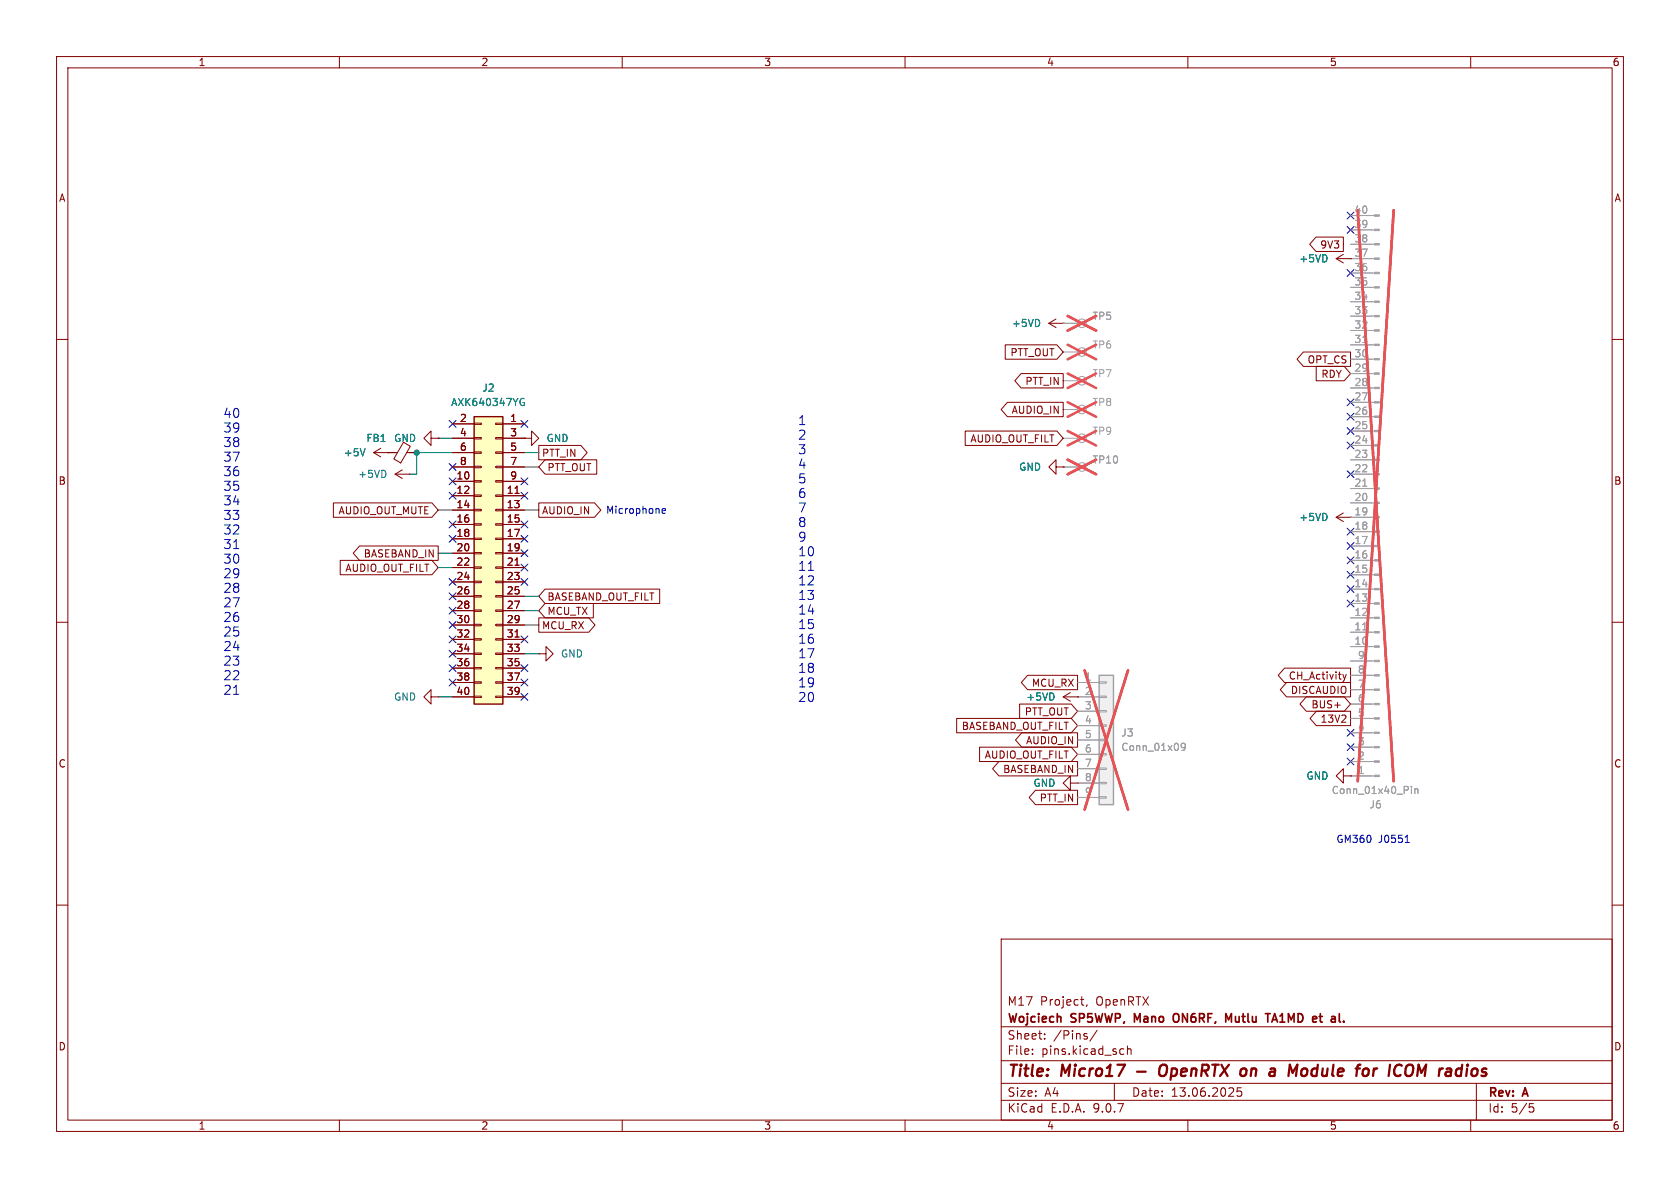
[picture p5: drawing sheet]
<svg xmlns="http://www.w3.org/2000/svg" width="297mm" height="210mm" viewBox="0 0 297 210" stroke-linecap="round" stroke-linejoin="round" font-family="sans-serif">
<g fill="none" stroke="#840000" stroke-width=".18">
<path d="M10 10h277v190h-277zM12 12h273v186h-273zM60 10v2M110 10v2M160 10v2M210 10v2M260 10v2M236.2 45.7l1.3 .8M236.2 45.7h2.6M237.5 45l-1.3 .7M238.8 45.7h.1M10 60h2"/>
<path d="M285 60h2M236.2 91.4l1.3 .8M236.2 91.4h2.6M237.5 90.7l-1.3 .7M238.8 91.4h.1M10 110h2M285 110h2M189.2 138.4v-1.2l-1.2 1.2 1.2 1.3v-1.3h1.3M190.5 138.4h.1M237.5 137.2v-1.3l-1.3 1.3 1.3 1.2v-1.2h1.3M238.8 137.2h.1M10 160h2"/>
<path d="M177 166h108v32h-108zM191 176.7h.6M191.5 177.7h.1M192.2 177.6l-.2 .3M285 160h2M60 198v2M110 198v2M160 198v2M177 194.5h108M177 191.5h108M177 187.5h108M177 181.5h108"/>
<path d="M182.5 186.3v.1M182.5 185.5v.1M184.7 183.6v.1M184.7 182.8v.1M192.2 183.3v.3M194 182.1l-1.3 2M197 191.5v3M198.2 185.4l.5 .1M198.7 186.3l-.5 .1M199.3 185.5l.2-.1 .4 .1 .1 .9M199.3 184.9v1.5M210 198v2"/>
<path d="M218.7 192.3v.7l.2-.1h.5l.1 .6-.3 .3-.5-.1M260 198v2M261 191.5v6.5M270.4 195.1h.7M270.5 195.7h.4l.3 .3-.2 .5-.5 .1"/>
</g>
<path d="M201 189.4h1.5M205.9 188.2a.77 .77 0 0 0-.9 .7l-.1 .6 .1 .4 .1 .2a.71 .71 0 0 0 1-.2M227.8 190.2l.2-2 .5 1.4 .9-1.4-.3 2M230.3 189a.5 .5 0 0 1 .8 .3v.5a.6 .6 0 0 1-.9 .3M242.9 188.9l-.2 1.3M243.5 188.9l-.4 .1-.3 .3M249.5 188.2l.1 .1a1.41 1.41 0 0 1-.2 1.8" fill="none" stroke="#840000" stroke-width=".4"/>
<path d="M208.2 179.3a.5 .5 0 0 0-.5-.1 .5 .5 0 0 0-.3 .5v.5a.5 .5 0 0 0 .3 .4 .5 .5 0 0 0 .5 0M216.7 179.2l.5 1.1 .5-1.1v1.5M201.1 180.3l-.5-1.1v1.5M224.8 180.7l.5-1.5 .5 1.5M225 180.3h.7" fill="none" stroke="#840000" stroke-width=".3"/>
<g fill="#a1a1a1" stroke="#a1a1a1" stroke-width=".18">
<path d="M243 137h.8v.3h-.8z"/>
<path d="M243 134.5h.8v.2h-.8z"/>
<path d="M243 132h.8v.2h-.8z"/>
<path d="M243 129.4h.8v.3h-.8z"/>
<path d="M243 126.9h.8v.2h-.8z"/>
<path d="M243 124.3h.8v.3h-.8z"/>
<path d="M243 121.8h.8v.2h-.8z"/>
<path d="M243 119.3h.8v.2h-.8z"/>
<path d="M243 116.7h.8v.3h-.8z"/>
<path d="M243 114.2h.8v.2h-.8z"/>
<path d="M243 111.6h.8v.3h-.8z"/>
<path d="M243 109.1h.8v.2h-.8z"/>
<path d="M243 106.6h.8v.2h-.8z"/>
<path d="M243 104h.8v.3h-.8z"/>
<path d="M243 101.5h.8v.2h-.8z"/>
<path d="M243 98.9h.8v.3h-.8z"/>
<path d="M243 96.4h.8v.2h-.8z"/>
<path d="M243 93.9h.8v.2h-.8z"/>
<path d="M243 91.3h.8v.3h-.8z"/>
<path d="M243 88.8h.8v.2h-.8z"/>
<path d="M243 86.2h.8v.3h-.8z"/>
<path d="M243 83.7h.8v.2h-.8z"/>
<path d="M243 81.2h.8v.2h-.8z"/>
<path d="M243 78.6h.8v.3h-.8z"/>
<path d="M243 76.1h.8v.2h-.8z"/>
<path d="M243 73.5h.8v.3h-.8z"/>
<path d="M243 71h.8v.2h-.8z"/>
<path d="M243 68.5h.8v.2h-.8z"/>
<path d="M243 65.9h.8v.3h-.8z"/>
<path d="M243 63.4h.8v.2h-.8z"/>
<path d="M243 60.8h.8v.3h-.8z"/>
<path d="M243 58.3h.8v.2h-.8z"/>
<path d="M243 55.8h.8v.2h-.8z"/>
<path d="M243 53.2h.8v.3h-.8z"/>
<path d="M243 50.7h.8v.2h-.8z"/>
<path d="M243 48.1h.8v.3h-.8z"/>
<path d="M243 45.6h.8v.2h-.8z"/>
<path d="M243 43.1h.8v.2h-.8z"/>
<path d="M243 40.5h.8v.3h-.8z"/>
<path d="M243 38h.8v.2h-.8z"/>
</g>
<g fill="none" stroke="#a1a1a1" stroke-width=".18">
<path d="M238.8 38.1h4.2M238.8 58.4h4.2M238.8 55.9h4.2M238.8 53.3h4.2M238.8 50.8h4.2M238.8 48.3h4.2M238.8 45.7h4.2M238.8 43.2h4.2M238.8 40.6h4.2M188 67.3h2.5M238.8 78.7h4.2M238.8 76.2h4.2"/>
<path d="M238.8 73.7h4.2M238.8 71.1h4.2M238.8 68.6h4.2M238.8 66h4.2M238.8 63.5h4.2M238.8 61h4.2M240.9 60.5h.7M188 82.6h2.5M238.8 99.1h4.2M238.8 96.5h4.2M238.8 94h4.2M238.8 91.4h4.2"/>
<path d="M238.8 88.9h4.2M238.8 86.4h4.2M238.8 83.8h4.2M238.8 81.3h4.2M240.9 85.9h.7M238.8 119.4h4.2M238.8 116.8h4.2M238.8 114.3h4.2M238.8 111.8h4.2M238.8 109.2h4.2M238.8 106.7h4.2M238.8 104.1h4.2"/>
<path d="M238.8 101.6h4.2M240.9 111.3h.7M238.8 137.2h4.2M238.8 134.6h4.2M238.8 132.1h4.2M238.8 129.5h4.2M238.8 127h4.2M238.8 124.5h4.2M238.8 121.9h4.2M249.5 139v.1M249.5 139.4v.9M250.1 139.4v.9"/>
<path d="M250.1 139.6l.2-.2 .3 .1 .1 .8"/>
<circle cx="191.3" cy="67.3" r=".76"/>
<circle cx="191.3" cy="82.5" r=".76"/>
</g>
<path d="M240 37.2l6.4 100.9M246.4 37.2l-6.4 100.9M188.7 66l5.1 2.6M193.8 66l-5.1 2.6M188.7 81.3l5.1 2.5M193.8 81.3l-5.1 2.5" fill="none" stroke="#e65255" stroke-width=".46"/>
<path d="M83.8 73.7h5.1v50.8h-5.1z" fill="#ffffc2"/>
<path d="M83.8 73.7h5.1v50.8h-5.1z" fill="none" stroke="#840000" stroke-width=".25"/>
<g fill="none" stroke="#840000" stroke-width=".18">
<path d="M185.4 57.2l1.3 .7M185.4 57.2h2.6M186.7 56.4l-1.3 .8M188 57.2h.1M67.3 79.2l-1.3 .8M76.2 77.5v-1.3l-1.3 1.3 1.3 1.2v-1.2h1.3M77.5 77.5h.1M80 74.9h3.8M80 77.5h3.8M83.8 74.8h1.3v.3h-1.3zM83.8 77.3h1.3v.3h-1.3zM83.8 79.9h1.3v.2h-1.3z"/>
<path d="M87.6 74.8h1.3v.3h-1.3zM87.6 77.3h1.3v.3h-1.3zM87.6 79.9h1.3v.2h-1.3zM88.9 74.9h3.8M88.9 77.5h3.8M92.7 77.5h1.3v-1.3l1.2 1.3-1.2 1.2v-1.2M92.7 77.5h.1M66 80h2.6M66 80l1.3 .8M68.6 80h.1M69.8 83.8l1.3 .8M69.8 83.8h2.6"/>
<path d="M71.1 83.1l-1.3 .7M72.4 83.8h.1M80 80h3.8M80 82.6h3.8M80 85.1h3.8M80 87.6h3.8M80 90.2h3.8M80 92.7h3.8M80 95.3h3.8M80 97.8h3.8M83.8 82.4h1.3v.3h-1.3zM83.8 85h1.3v.2h-1.3z"/>
<path d="M83.8 87.5h1.3v.3h-1.3zM83.8 90h1.3v.3h-1.3zM83.8 92.6h1.3v.2h-1.3zM83.8 95.1h1.3v.3h-1.3zM83.8 97.7h1.3v.2h-1.3zM87.6 82.4h1.3v.3h-1.3zM87.6 85h1.3v.2h-1.3zM87.6 87.5h1.3v.3h-1.3zM87.6 90h1.3v.3h-1.3zM87.6 92.6h1.3v.2h-1.3zM87.6 95.1h1.3v.3h-1.3zM87.6 97.7h1.3v.2h-1.3z"/>
<path d="M88.9 80h3.8M88.9 82.6h3.8M88.9 85.1h3.8M88.9 87.6h3.8M88.9 90.2h3.8M88.9 92.7h3.8M88.9 95.3h3.8M88.9 97.8h3.8M91 87.2h.8M91 99.9h.8M186.7 82.6v-1.3l-1.3 1.3 1.3 1.2v-1.2h1.3M188 82.6h.1"/>
<path d="M80 100.3h3.8M80 102.9h3.8M80 105.4h3.8M80 108h3.8M80 110.5h3.8M80 113h3.8M80 115.6h3.8M80 118.1h3.8M83.8 100.2h1.3v.3h-1.3zM83.8 102.7h1.3v.3h-1.3zM83.8 105.3h1.3v.2h-1.3zM83.8 107.8h1.3v.3h-1.3z"/>
<path d="M83.8 110.4h1.3v.2h-1.3zM83.8 112.9h1.3v.3h-1.3zM83.8 115.4h1.3v.3h-1.3zM83.8 118h1.3v.2h-1.3zM87.6 100.2h1.3v.3h-1.3zM87.6 102.7h1.3v.3h-1.3zM87.6 105.3h1.3v.2h-1.3zM87.6 107.8h1.3v.3h-1.3zM87.6 110.4h1.3v.2h-1.3zM87.6 112.9h1.3v.3h-1.3zM87.6 115.4h1.3v.3h-1.3zM87.6 118h1.3v.2h-1.3z"/>
<path d="M88.9 100.3h3.8M88.9 102.9h3.8M88.9 105.4h3.8M88.9 108h3.8M88.9 110.5h3.8M88.9 113h3.8M88.9 115.6h3.8M88.9 118.1h3.8M91 112.6h.8M95.2 115.6h1.3v-1.3l1.3 1.3-1.3 1.2v-1.2M95.2 115.6h.1M80 120.7h3.8"/>
<path d="M80 123.2h3.8M83.8 120.5h1.3v.3h-1.3zM83.8 123.1h1.3v.2h-1.3zM87.6 120.5h1.3v.3h-1.3zM87.6 123.1h1.3v.2h-1.3zM88.9 120.7h3.8M88.9 123.2h3.8"/>
</g>
<path d="M64.5 79.3l-.4 1.3M92.5 71.2h.2l-.1 .4-.3 .1-.3-.2M92.6 70.5l-.3-.1-.3 .2" fill="none" stroke="#008484" stroke-width=".18"/>
<g fill="none" stroke="#a1a1a1" stroke-width=".18">
<path d="M188 57.2h2.5M188 77.5h2.5M188 72.4h2.5M188 62.2h2.5"/>
<circle cx="191.3" cy="57.1" r=".76"/>
<circle cx="191.3" cy="72.4" r=".76"/>
<circle cx="191.3" cy="77.5" r=".76"/>
<circle cx="191.3" cy="62.2" r=".76"/>
</g>
<path d="M188.7 55.9l5.1 2.5M193.8 55.9l-5.1 2.5M188.7 76.2l5.1 2.6M188.7 71.1l5.1 2.6M188.7 60.9l5.1 2.6M193.8 76.2l-5.1 2.6M193.8 71.1l-5.1 2.6M193.8 60.9l-5.1 2.6" fill="none" stroke="#e65255" stroke-width=".46"/>
<path d="M194.3 119.4h2.5v22.8h-2.5z" fill="#f0f0f0"/>
<path d="M194.3 119.4h2.5v22.8h-2.5z" fill="none" stroke="#a1a1a1" stroke-width=".25"/>
<g fill="none" stroke="#a1a1a1" stroke-width=".18">
<path d="M238.8 38.1h3.8M188 57.2h2.5M238.8 58.4h3.8M238.8 55.9h3.8M238.8 53.3h3.8M238.8 50.8h3.8M238.8 48.3h3.8M238.8 45.7h3.8M238.8 43.2h3.8M238.8 40.6h3.8M238.8 78.7h3.8M238.8 76.2h3.8"/>
<path d="M238.8 73.7h3.8M238.8 71.1h3.8M238.8 68.6h3.8M238.8 66h3.8M238.8 63.5h3.8M238.8 61h3.8M240.9 60.5h.7M188 82.6h2.5M238.8 99.1h3.8M238.8 96.5h3.8M238.8 94h3.8M238.8 91.4h3.8"/>
<path d="M238.8 88.9h3.8M238.8 86.4h3.8M238.8 83.8h3.8M238.8 81.3h3.8M240.9 85.9h.7M238.8 119.4h3.8M238.8 116.8h3.8M238.8 114.3h3.8M238.8 111.8h3.8M238.8 109.2h3.8M238.8 106.7h3.8M238.8 104.1h3.8"/>
<path d="M238.8 101.6h3.8M240.9 111.3h.7M190.5 120.7h3.8M190.5 123.2h3.8M190.5 125.7h3.8M190.5 128.3h3.8M190.5 130.8h3.8M190.5 133.4h3.8M190.5 135.9h3.8M190.5 138.4h3.8M194.3 120.5h1.3v.3h-1.3zM194.3 123.1h1.3v.2h-1.3z"/>
<path d="M194.3 125.6h1.3v.3h-1.3zM194.3 128.1h1.3v.3h-1.3zM194.3 130.7h1.3v.2h-1.3zM194.3 133.2h1.3v.3h-1.3zM194.3 135.8h1.3v.2h-1.3zM194.3 138.3h1.3v.3h-1.3zM209.5 131.9l-.2 .3h-.2l-.3-.3 .1-.5h.4l.2 .1a.84 .84 0 0 1-.3 1.2h-.3M238.8 137.2h3.8M238.8 134.6h3.8M238.8 132.1h3.8M238.8 129.5h3.8M238.8 127h3.8"/>
<path d="M238.8 124.5h3.8M238.8 121.9h3.8M249.5 139v.1M249.5 139.4v.9M250.1 139.4v.9M250.1 139.6l.2-.2 .3 .1 .1 .8M190.5 141h3.8M194.3 140.8h1.3v.3h-1.3z"/>
</g>
<path d="M240 37.2l6.4 100.9M246.4 37.2l-6.4 100.9M188.7 55.9l5.1 2.5M193.8 55.9l-5.1 2.5M188.7 81.3l5.1 2.5M193.8 81.3l-5.1 2.5M191.7 118.5l7.7 24.6M199.4 118.5l-7.7 24.6" fill="none" stroke="#e65255" stroke-width=".46"/>
<g fill="none" stroke="#840000" stroke-width=".18">
<path d="M188 57.2h.1M232.6 41.9h4.9v2.6h-4.9l-1.1-1.3zM238.8 45.7h.1M71.3 78.2l1.2 .7-1.7 2.9-1.2-.7zM77.5 77.5h.1M80 74.9h3.8M80 77.5h3.8M88.9 74.9h3.8M88.9 77.5h3.8M92.7 77.5h.1M95.2 78.7h7.5l1.1 1.3-1.1 1.3h-7.5zM170.6 76.2h16.2l1.2 1.3-1.2 1.2h-16.2z"/>
<path d="M177.7 61h9.1l1.2 1.2-1.2 1.3h-9.1zM178.1 71.1h9.9v2.6h-9.9l-1.1-1.3zM180.5 66h7.5v2.6h-7.5l-1.1-1.3zM230.4 62.2h8.4v2.6h-8.4l-1.1-1.3zM232.7 64.8h4.9l1.2 1.2-1.2 1.3h-4.9zM58.9 88.9h17.5l1.1 1.3-1.1 1.2h-17.5zM60.1 99.1h16.3l1.1 1.2-1.1 1.3h-16.3zM63.6 96.5h13.9v2.6h-13.9l-1.2-1.3zM68.6 80h.1M68.6 80h1.6M71.9 80h1.8M80 80h3.8"/>
<path d="M80 82.6h3.8M80 85.1h3.8M80 87.6h3.8M80 90.2h3.8M80 92.7h3.8M80 95.3h3.8M80 97.8h3.8M88.9 80h3.8M88.9 82.6h3.8M88.9 85.1h3.8M88.9 87.6h3.8M88.9 90.2h3.8"/>
<path d="M88.9 92.7h3.8M88.9 95.3h3.8M88.9 97.8h3.8M91 87.2h.8M91 99.9h.8M95.2 88.9h9.9l1.1 1.3-1.1 1.2h-9.9zM96.4 81.3h9.1v2.5h-9.1l-1.2-1.2zM188 82.6h.1M238.8 91.4h.1M80 100.3h3.8M80 102.9h3.8M80 105.4h3.8"/>
<path d="M80 108h3.8M80 110.5h3.8M80 113h3.8M80 115.6h3.8M80 118.1h3.8M88.9 100.3h3.8M88.9 102.9h3.8M88.9 105.4h3.8M88.9 108h3.8M88.9 110.5h3.8M88.9 113h3.8M88.9 115.6h3.8"/>
<path d="M88.9 118.1h3.8M91 112.6h.8M95.2 109.2h8.9l1.1 1.3-1.1 1.3h-8.9zM96.4 104.1h20.2v2.6h-20.2l-1.2-1.3zM96.4 106.7h8.5v2.5h-8.5l-1.2-1.2zM181.7 119.4h8.8v2.5h-8.8l-1.1-1.2zM227.1 118.1h11.7v2.6h-11.7l-1.1-1.3zM237.4 119.2l.3 .9M238 119.2l-.3 .9M76.2 123.2v-1.3l-1.3 1.3 1.3 1.3v-1.3h1.3M77.5 123.2h.1M80 123.2h3.8"/>
<path d="M80 120.7h3.8M88.9 123.2h3.8M88.9 120.7h3.8M169.1 127h20.3l1.1 1.3-1.1 1.2h-20.3zM173.2 132.1h16.2l1.1 1.3-1.1 1.2h-16.2zM176.6 134.6h13.9v2.6h-13.9l-1.1-1.3zM180.3 124.5h9.1l1.1 1.2-1.1 1.3h-9.1zM180.6 129.5h9.9v2.6h-9.9l-1.1-1.3zM183.1 139.7h7.4v2.5h-7.4l-1.2-1.2zM188 123.2l1.2 .8M188 123.2h2.5M189.2 122.4l-1.2 .8"/>
<path d="M190.5 123.2h.1M190.5 138.4h.1M227.4 120.6h11.4v2.6h-11.4l-1.1-1.3zM230.9 123.2h6.7l1.2 1.3-1.2 1.2h-6.7l-1.1-1.2zM232.7 125.7h6.1v2.6h-6.1l-1.1-1.3zM237.7 120.1l-.3 .4M238.8 137.2h.1"/>
</g>
<g fill="none" stroke="#008400" stroke-width=".18">
<path d="M77.5 77.5h2.5M77.5 97.8h2.5M77.5 90.2h2.5M80 80h-6.3v3.8h-1.3M92.7 90.2h2.5M92.7 80h2.5M92.7 82.6h2.5M77.5 100.3h2.5M92.7 105.4h2.5M92.7 110.5h2.5M92.7 115.6h2.5M92.7 108h2.5"/>
<path d="M77.5 123.2h2.5"/>
</g>
<g fill="none" stroke="#000084" stroke-width=".18">
<path d="M238.2 37.5l1.2 1.2M239.4 37.5l-1.2 1.2M238.2 40l1.2 1.2M238.2 47.7l1.2 1.2M239.4 40l-1.2 1.2M239.4 47.7l-1.2 1.2M79.4 74.3l1.2 1.2M80.6 74.3l-1.2 1.2M92.1 74.3l1.2 1.2M93.3 74.3l-1.2 1.2M238.2 78.1l1.2 1.2M238.2 75.6l1.2 1.2"/>
<path d="M238.2 73.1l1.2 1.2M238.2 70.5l1.2 1.2M239.4 78.1l-1.2 1.2M239.4 75.6l-1.2 1.2M239.4 73.1l-1.2 1.2M239.4 70.5l-1.2 1.2M79.4 87l1.2 1.2M79.4 84.5l1.2 1.2M79.4 94.6l1.2 1.3M79.4 81.9l1.2 1.3M79.4 92.1l1.2 1.2M80.6 87l-1.2 1.2"/>
<path d="M80.6 84.5l-1.2 1.2M80.6 94.6l-1.2 1.3M80.6 81.9l-1.2 1.3M80.6 92.1l-1.2 1.2M92.1 99.7l1.2 1.2M92.1 94.6l1.2 1.3M92.1 87l1.2 1.2M92.1 97.2l1.2 1.2M92.1 92.1l1.2 1.2M92.1 84.5l1.2 1.2M93.3 94.6l-1.2 1.3M93.3 97.2l-1.2 1.2"/>
<path d="M93.3 99.7l-1.2 1.2M93.3 87l-1.2 1.2M93.3 92.1l-1.2 1.2M93.3 84.5l-1.2 1.2M238.2 95.9l1.2 1.2M238.2 98.5l1.2 1.2M238.2 93.4l1.2 1.2M238.2 83.2l1.2 1.2M239.4 95.9l-1.2 1.2M239.4 98.5l-1.2 1.2M239.4 93.4l-1.2 1.2M239.4 83.2l-1.2 1.2"/>
<path d="M79.4 102.3l1.2 1.2M79.4 104.8l1.2 1.2M79.4 107.3l1.2 1.3M79.4 109.9l1.2 1.2M79.4 115l1.2 1.2M79.4 117.5l1.2 1.2M79.4 112.4l1.2 1.2M80.6 102.3l-1.2 1.2M80.6 104.8l-1.2 1.2M80.6 107.3l-1.2 1.3M80.6 109.9l-1.2 1.2M80.6 115l-1.2 1.2"/>
<path d="M80.6 117.5l-1.2 1.2M80.6 112.4l-1.2 1.2M92.1 117.5l1.2 1.2M92.1 102.3l1.2 1.2M92.1 112.4l1.2 1.2M93.3 102.3l-1.2 1.2M93.3 117.5l-1.2 1.2M93.3 112.4l-1.2 1.2M238.2 106.1l1.2 1.2M238.2 103.5l1.2 1.2M238.2 101l1.2 1.2M239.4 106.1l-1.2 1.2"/>
<path d="M239.4 103.5l-1.2 1.2M239.4 101l-1.2 1.2M79.4 120l1.2 1.3M80.6 120l-1.2 1.3M92.1 122.6l1.2 1.2M92.1 120l1.2 1.3M93.3 120l-1.2 1.3M93.3 122.6l-1.2 1.2M238.2 134l1.2 1.2M238.2 131.5l1.2 1.2M238.2 128.9l1.2 1.2M239.4 134l-1.2 1.2"/>
<path d="M239.4 131.5l-1.2 1.2M239.4 128.9l-1.2 1.2"/>
</g>
<path d="M41.3 97h.9M117.1 90.3l.6-.1-.1-.2-.4-.1-.1 .2v.6h.5M142.9 100.8h.9M41.3 122.7h.9M248.4 148.9h.7M248.7 147.8l.1-.2v1.3" fill="none" stroke="#0000c2" stroke-width=".18"/>
<path d="M64.5 79.3l-.4 1.3M92.5 71.2h.2l-.1 .4-.3 .1-.3-.2M92.6 70.5l-.3-.1-.3 .2" fill="none" stroke="#008484" stroke-width=".18"/>
<circle cx="73.7" cy="80" r=".46" fill="#008400" stroke="#008400" stroke-width=".18"/>
<g font-size="2.8" fill="#840000">
<text x="178" y="190.9">Title:</text>
<text x="187.7" y="190.9">Micro17</text>
<text x="206.6" y="190.9">OpenRTX</text>
<text x="221.8" y="190.9">on</text>
<text x="227.7" y="190.9">a</text>
<text x="231.8" y="190.9">Module</text>
<text x="244.6" y="190.9">for</text>
<text x="251.2" y="190.9">ICOM</text>
<text x="260.8" y="190.9">radios</text>
</g>
<g font-size="2.2" fill="#0000c2">
<text x="39.4" y="74">40</text>
<text x="39.4" y="76.6">39</text>
<text x="141" y="75.3">1</text>
<text x="141" y="77.8">2</text>
<text x="39.4" y="79.1">38</text>
<text x="39.4" y="81.7">37</text>
<text x="141" y="80.4">3</text>
<text x="141" y="83">4</text>
<text x="39.4" y="84.3">36</text>
<text x="39.4" y="86.9">35</text>
<text x="39.4" y="89.5">34</text>
<text x="141" y="85.6">5</text>
<text x="141" y="88.1">6</text>
<text x="39.4" y="92">33</text>
<text x="39.4" y="94.6">32</text>
<text x="141" y="90.7">7</text>
<text x="141" y="93.3">8</text>
<text x="141" y="95.9">9</text>
<text x="39.4" y="97.2">31</text>
<text x="39.4" y="99.8">30</text>
<text x="141" y="98.5">10</text>
<text x="141" y="101">11</text>
<text x="39.4" y="102.3">29</text>
<text x="39.4" y="104.9">28</text>
<text x="39.4" y="107.5">27</text>
<text x="141" y="103.6">12</text>
<text x="141" y="106.2">13</text>
<text x="39.4" y="110.1">26</text>
<text x="39.4" y="112.6">25</text>
<text x="141" y="108.8">14</text>
<text x="141" y="111.3">15</text>
<text x="141" y="113.9">16</text>
<text x="39.4" y="115.2">24</text>
<text x="39.4" y="117.8">23</text>
<text x="141" y="116.5">17</text>
<text x="141" y="119.1">18</text>
<text x="39.4" y="120.4">22</text>
<text x="39.4" y="122.9">21</text>
<text x="141" y="121.6">19</text>
<text x="141" y="124.2">20</text>
</g>
<g font-size="2.1" fill="#840000">
<text x="178" y="178">M17</text>
<text x="183.9" y="178">Project,</text>
<text x="193.8" y="178">OpenRTX</text>
<text x="178" y="184">Sheet:</text>
<text x="178" y="181.2">Wojciech</text>
<text x="186.2" y="184">/Pins/</text>
<text x="189.5" y="181.2">SP5WWP,</text>
<text x="201.2" y="181.2">Mano</text>
<text x="208.7" y="181.2">ON6RF,</text>
<text x="218.5" y="181.2">Mutlu</text>
<text x="226.4" y="181.2">TA1MD</text>
<text x="235.2" y="181.2">et</text>
<text x="178" y="186.7">File:</text>
<text x="184.1" y="186.7">pins.kicad_sch</text>
<text x="178" y="196.9">KiCad</text>
<text x="178" y="194.1">Size:</text>
<text x="184.7" y="194.1">A4</text>
<text x="185.7" y="196.9">E.D.A.</text>
<text x="193.3" y="196.9">9.0.7</text>
<text x="200" y="194.1">Date:</text>
<text x="207" y="194.1">13.06.2025</text>
<text x="263" y="194.3">Rev:</text>
<text x="263" y="196.9">Id:</text>
<text x="267.1" y="196.9">5/5</text>
<text x="269.4" y="194.3">A</text>
</g>
<g font-size="1.8" fill="#840000">
<text x="35" y="11.9">1</text>
<text x="85" y="11.9">2</text>
<text x="135" y="11.9">3</text>
<text x="185" y="11.9">4</text>
<text x="235" y="11.9">5</text>
<text x="285" y="11.9">6</text>
<text x="10.3" y="35.9">A</text>
<text x="285.3" y="35.9">A</text>
<text x="233.3" y="44.1">9V3</text>
<text x="178.5" y="63.2">PTT_OUT</text>
<text x="231.1" y="64.5">OPT_CS</text>
<text x="181.2" y="68.3">PTT_IN</text>
<text x="233.5" y="67">RDY</text>
<text x="81.2" y="74.7">2</text>
<text x="81.2" y="77.2">4</text>
<text x="90.1" y="74.7">1</text>
<text x="90.1" y="77.2">3</text>
<text x="178.8" y="73.3">AUDIO_IN</text>
<text x="81.2" y="79.8">6</text>
<text x="81.2" y="82.3">8</text>
<text x="90.1" y="79.8">5</text>
<text x="90.1" y="82.3">7</text>
<text x="95.7" y="81">PTT_IN</text>
<text x="96.7" y="83.5">PTT_OUT</text>
<text x="171.5" y="78.4">AUDIO_OUT_FILT</text>
<text x="10.3" y="85.9">B</text>
<text x="80.6" y="84.8">10</text>
<text x="80.6" y="87.4">12</text>
<text x="80.6" y="89.9">14</text>
<text x="89.5" y="87.4">11</text>
<text x="89.5" y="89.9">13</text>
<text x="90.1" y="84.8">9</text>
<text x="285.3" y="85.9">B</text>
<text x="59.8" y="91.1">AUDIO_OUT_MUTE</text>
<text x="80.6" y="92.5">16</text>
<text x="80.6" y="95">18</text>
<text x="89.5" y="92.5">15</text>
<text x="89.5" y="95">17</text>
<text x="95.7" y="91.1">AUDIO_IN</text>
<text x="61" y="101.3">AUDIO_OUT_FILT</text>
<text x="64.2" y="98.7">BASEBAND_IN</text>
<text x="80.6" y="97.5">20</text>
<text x="80.6" y="100.1">22</text>
<text x="89.5" y="97.5">19</text>
<text x="89.5" y="100.1">21</text>
<text x="80.6" y="102.6">24</text>
<text x="80.6" y="105.2">26</text>
<text x="80.6" y="107.7">28</text>
<text x="89.5" y="102.6">23</text>
<text x="89.5" y="105.2">25</text>
<text x="89.5" y="107.7">27</text>
<text x="96.7" y="106.4">BASEBAND_OUT_FILT</text>
<text x="80.6" y="110.2">30</text>
<text x="80.6" y="112.8">32</text>
<text x="89.5" y="110.2">29</text>
<text x="89.5" y="112.8">31</text>
<text x="95.7" y="111.4">MCU_RX</text>
<text x="96.7" y="108.9">MCU_TX</text>
<text x="80.6" y="115.3">34</text>
<text x="80.6" y="117.9">36</text>
<text x="89.5" y="115.3">33</text>
<text x="89.5" y="117.9">35</text>
<text x="80.6" y="120.4">38</text>
<text x="80.6" y="122.9">40</text>
<text x="89.5" y="120.4">37</text>
<text x="89.5" y="122.9">39</text>
<text x="182.3" y="121.6">MCU_RX</text>
<text x="227.7" y="120.3">CH_Activity</text>
<text x="228.1" y="122.9">DISCAUDIO</text>
<text x="231.7" y="125.4">BUS+</text>
<text x="169.9" y="129.2">BASEBAND_OUT_FILT</text>
<text x="181.1" y="126.7">PTT_OUT</text>
<text x="181.3" y="131.8">AUDIO_IN</text>
<text x="233.4" y="128">13V2</text>
<text x="10.3" y="135.9">C</text>
<text x="174" y="134.3">AUDIO_OUT_FILT</text>
<text x="177.2" y="136.8">BASEBAND_IN</text>
<text x="285.3" y="135.9">C</text>
<text x="183.7" y="141.9">PTT_IN</text>
<text x="10.3" y="185.9">D</text>
<text x="285.3" y="185.9">D</text>
<text x="35" y="199.9">1</text>
<text x="85" y="199.9">2</text>
<text x="135" y="199.9">3</text>
<text x="185" y="199.9">4</text>
<text x="235" y="199.9">5</text>
<text x="285" y="199.9">6</text>
</g>
<g font-size="1.8" fill="#a1a1a1">
<text x="239.4" y="40.4">39</text>
<text x="239.4" y="37.8">40</text>
<text x="239.4" y="45.5">37</text>
<text x="239.4" y="42.9">38</text>
<text x="239.4" y="53.1">34</text>
<text x="239.4" y="50.5">35</text>
<text x="239.4" y="48">36</text>
<text x="193" y="56.7">TP5</text>
<text x="239.4" y="58.2">32</text>
<text x="239.4" y="55.6">33</text>
<text x="193" y="61.8">TP6</text>
<text x="239.4" y="65.8">29</text>
<text x="239.4" y="63.2">30</text>
<text x="239.4" y="60.7">31</text>
<text x="193" y="66.9">TP7</text>
<text x="193" y="72">TP8</text>
<text x="239.4" y="70.9">27</text>
<text x="239.4" y="68.3">28</text>
<text x="193" y="77.1">TP9</text>
<text x="239.4" y="75.9">25</text>
<text x="239.4" y="73.4">26</text>
<text x="193" y="82.1">TP10</text>
<text x="239.4" y="83.6">22</text>
<text x="239.4" y="81">23</text>
<text x="239.4" y="78.5">24</text>
<text x="239.4" y="88.6">20</text>
<text x="239.4" y="86.1">21</text>
<text x="239.4" y="93.7">18</text>
<text x="239.4" y="91.2">19</text>
<text x="239.4" y="101.3">15</text>
<text x="239.4" y="98.8">16</text>
<text x="239.4" y="96.3">17</text>
<text x="239.4" y="106.4">13</text>
<text x="239.4" y="103.9">14</text>
<text x="239.4" y="111.5">11</text>
<text x="239.4" y="109">12</text>
<text x="239.4" y="114">10</text>
<text x="240" y="119.1">8</text>
<text x="240" y="116.6">9</text>
<text x="191.7" y="120.4">1</text>
<text x="191.7" y="122.9">2</text>
<text x="191.7" y="125.5">3</text>
<text x="240" y="124.2">6</text>
<text x="240" y="121.7">7</text>
<text x="191.7" y="128">4</text>
<text x="191.7" y="130.6">5</text>
<text x="198.1" y="130.4">J3</text>
<text x="240" y="131.8">3</text>
<text x="240" y="129.3">4</text>
<text x="240" y="126.7">5</text>
<text x="191.7" y="133.1">6</text>
<text x="191.7" y="135.6">7</text>
<text x="198.1" y="132.9">Conn_01x09</text>
<text x="240" y="136.9">1</text>
<text x="240" y="134.4">2</text>
<text x="191.7" y="138.2">8</text>
<text x="191.7" y="140.7">9</text>
<text x="235.3" y="140.6">Conn_01x40_Pin</text>
<text x="242" y="143.1">J6</text>
</g>
<g font-size="1.8" fill="#008484">
<text x="229.6" y="46.6">+5VD</text>
<text x="178.8" y="58">+5VD</text>
<text x="79.7" y="72">AXK640347YG</text>
<text x="85.2" y="69.4">J2</text>
<text x="60.7" y="80.9">+5V</text>
<text x="64.7" y="78.3">FB1</text>
<text x="69.6" y="78.3">GND</text>
<text x="96.5" y="78.3">GND</text>
<text x="180.1" y="83.4">GND</text>
<text x="63.2" y="84.7">+5VD</text>
<text x="229.6" y="92.3">+5VD</text>
<text x="99.1" y="116.4">GND</text>
<text x="69.6" y="124.1">GND</text>
<text x="181.3" y="124.1">+5VD</text>
<text x="182.6" y="139.3">GND</text>
<text x="230.9" y="138">GND</text>
</g>
<g font-size="1.8" fill="#0000c2">
<text x="107" y="91">Microphone</text>
<text x="236.2" y="149.2">GM360</text>
<text x="243.7" y="149.2">J0551</text>
</g>
</svg>
